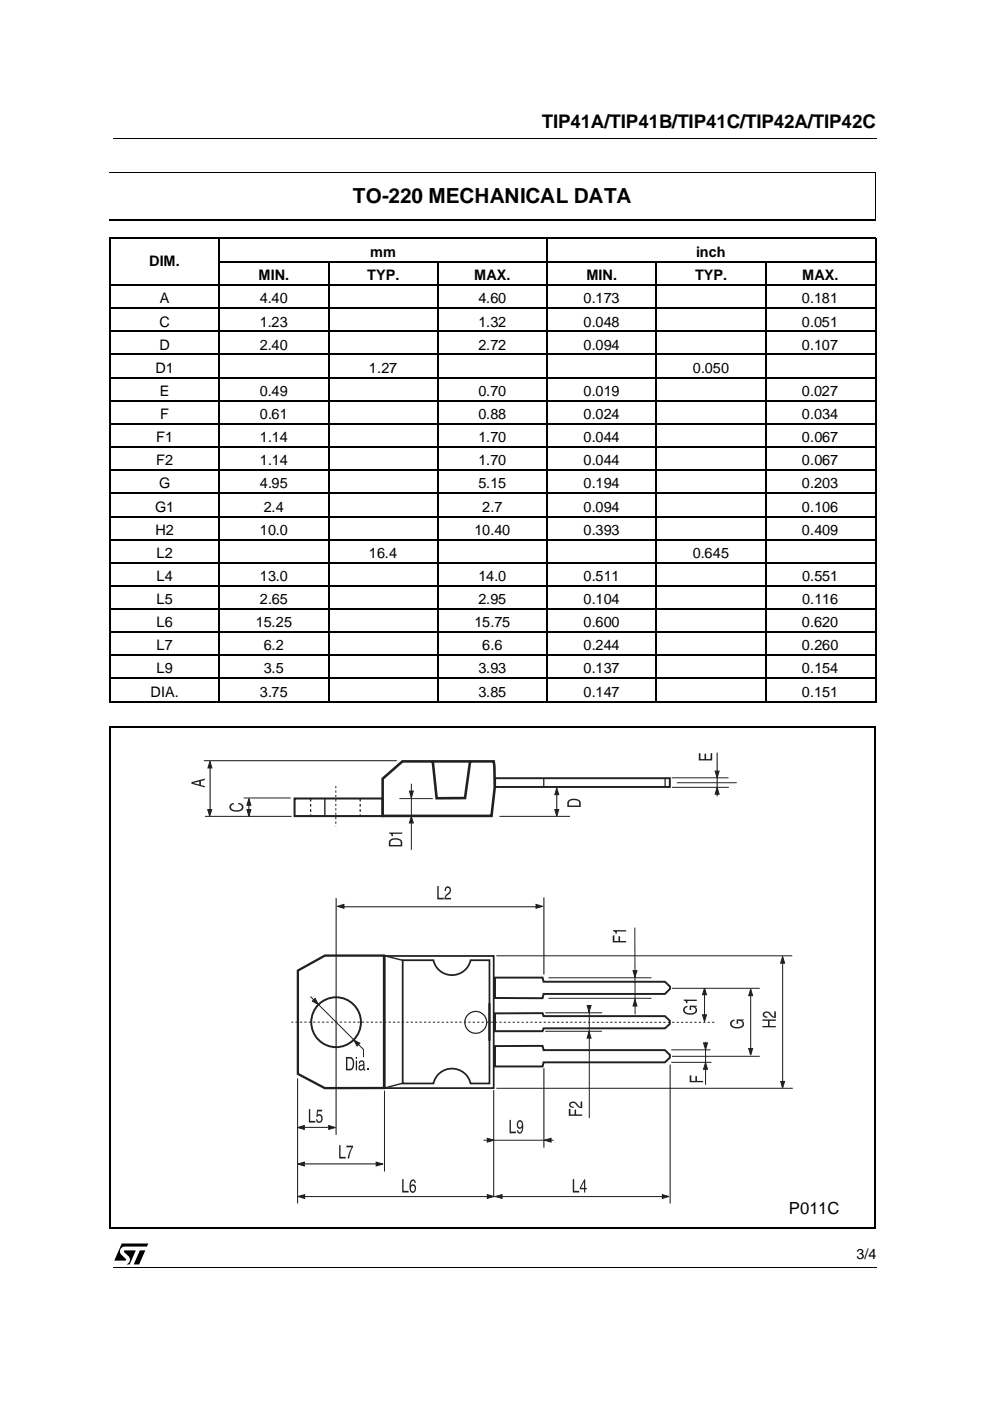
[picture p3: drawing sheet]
<svg xmlns="http://www.w3.org/2000/svg" width="210mm" height="297mm" viewBox="0 0 210 297" stroke-linecap="round" stroke-linejoin="round" font-family="sans-serif">
<g fill="none" stroke="#000" stroke-width=".24">
<path d="M23.1 50.5h162.6M23.2 50.4v98.5M46.5 55.5h139.1M46.5 50.6v98.2M69.7 55.4v93.4M92.8 55.4v93.4M116 50.6v98.2M139.1 55.4v93.4M162.4 55.4v93.4M185.7 50.4v98.5M23.3 60.4h162.2M23.3 65.3h162.2"/>
<path d="M23.3 70.2h162.2M23.3 75.1h162.2M23.3 80.1h162.2M23.3 84.9h162.2M23.3 89.8h162.2M23.3 94.8h162.2M23.3 99.7h162.2M23.3 104.5h162.2M23.3 109.5h162.2M23.3 114.4h162.2M23.3 119.3h162.2M23.3 124.2h162.2"/>
<path d="M23.3 129.1h162.2M23.3 134h162.2M23.3 139h162.2M23.1 148.9h162.6M23.1 154.2h162.5M23.2 154.1v106.3M23.3 143.8h162.2M185.6 154.1v106.3M23.1 260.4h162.5"/>
</g>
<path d="M62.5 169.3h18.6v3.7h-18.6z" fill-rule="evenodd" fill="#fff"/>
<path d="M62.5 169.3h18.6v3.7h-18.6z" fill="none" stroke="#231f20" stroke-width=".43"/>
<path d="M134.6 196.7l.1 18.4" fill="none" stroke="#231f20" stroke-width=".21"/>
<path d="M87.2 173.1l.4 1.4h-.8z" fill="#231f20"/>
<path d="M87.2 173.1l.4 1.4h-.8z" fill="none" stroke="#231f20" stroke-width=".22"/>
<path d="M43.4 173.1h18.4M105.9 173.1h15" fill="none" stroke="#231f20" stroke-width=".21"/>
<path d="M81.6 202.7h23.1v28h-23.1zM103.8 212.7v17h-4a4 4 0 0 0-4-3.1 4 4 0 0 0-3.9 3.1h-6.5v-26.1h6.5a4 4 0 0 0 3.9 3.1 4 4 0 0 0 4-3.1h4v17.1" fill="none" stroke="#231f20" stroke-width=".37"/>
<path d="M81.1 165.1l4.2-3.7h6.5l.8 7.8h6l1.1-7.8h5l.2 5.5-.7 6.1h-23.1z" fill="none" stroke="#231f20" stroke-width=".55"/>
<circle cx="100.9" cy="216.8" r="2.31" fill="none" stroke="#231f20" stroke-width=".25"/>
<path d="M105 165h37v1.9h-37z" fill="none" stroke="#231f20" stroke-width=".41"/>
<path d="M44 171.7h.9l-.4 1.4z" fill="#231f20"/>
<path d="M44 171.7h.9l-.4 1.4zM51.7 169.2h9.9" fill="none" stroke="#231f20" stroke-width=".21"/>
<path d="M52.8 169.3l.4 1.4h-.9z" fill="#231f20"/>
<path d="M52.8 169.3l.4 1.4h-.9zM52.8 170.5v2.5" fill="none" stroke="#231f20" stroke-width=".21"/>
<path d="M52.3 171.7h.9l-.4 1.4z" fill="#231f20"/>
<path d="M52.3 171.7h.9l-.4 1.4z" fill="none" stroke="#231f20" stroke-width=".21"/>
<path d="M118.1 167.1l.4 1.4h-.9z" fill="#231f20"/>
<path d="M84.7 169.3h7.1M118.1 167.1l.4 1.4h-.9z" fill="none" stroke="#231f20" stroke-width=".21"/>
<path d="M151.6 163.5h.9l-.5 1.4z" fill="#231f20"/>
<path d="M152 159.6v9.2M151.6 163.5h.9l-.5 1.4z" fill="none" stroke="#231f20" stroke-width=".21"/>
<path d="M86.8 167.7h.8l-.4 1.5z" fill="#231f20"/>
<path d="M86.8 167.7h.8l-.4 1.5zM87.2 166.2v14M142.3 222.6h8.3" fill="none" stroke="#231f20" stroke-width=".21"/>
<path d="M149.2 221.1h.8l-.4 1.4z" fill="#231f20"/>
<path d="M105.2 202.6h62.8M105.2 230.7h62.9M142.3 225.2h8.5M149.2 221.1h.8l-.4 1.4z" fill="none" stroke="#231f20" stroke-width=".21"/>
<path d="M165.9 202.8l.5 1.4h-.9z" fill="#231f20"/>
<path d="M165.9 202.8l.5 1.4h-.9zM142.1 225.7v29.5" fill="none" stroke="#231f20" stroke-width=".21"/>
<path d="M63.2 253.7l1.4-.4v.8z" fill="#231f20"/>
<path d="M63.2 253.7l1.4-.4v.8zM64 253.7h77.5" fill="none" stroke="#231f20" stroke-width=".21"/>
<g fill="#231f20">
<path d="M158.7 222.3h.9l-.4 1.4z"/>
<path d="M85.3 250h.3v2.5h1v.3h-1.3z" fill-rule="evenodd"/>
<path d="M87.2 250.2a2.34 2.34 0 0 0 0 2.6 .85 .85 0 0 0 1-.3 .85 .85 0 0 0-.1-1 .56 .56 0 0 0-.5-.4 .56 .56 0 0 0-.5 .3 .71 .71 0 0 1 .6-1l.2 .4h.3a.63 .63 0 0 0-.3-.6 .63 .63 0 0 0-.7 0zM87.2 251.5a.38 .38 0 0 1 .4-.1 .38 .38 0 0 1 .3 .3l-.1 .7a.33 .33 0 0 1-.6 0l-.1-.4z" fill-rule="evenodd"/>
<path d="M40.6 165.8v.4l2.8 .8v-.3l-.8-.3v-.8l.8-.2v-.3zM41 166l1.2-.3v.6z" fill-rule="evenodd"/>
<path d="M48.9 170.5l.7-.3v.3a.62 .62 0 0 0-.6 .7 .62 .62 0 0 0 .6 .6h1a.63 .63 0 0 0 .7-.7 .63 .63 0 0 0-.8-.6v-.3a.95 .95 0 0 1 1.1 1 .95 .95 0 0 1-1.1 .9 1.43 1.43 0 0 1-1.9-1z" fill-rule="evenodd"/>
<path d="M120.4 169.8l-.1 1.3h2.8v-.9a1.68 1.68 0 0 0-2.7-.4zM120.8 169.9a1.44 1.44 0 0 1 2 .3v.6h-2.2z" fill-rule="evenodd"/>
<path d="M148.2 159.7h.3v1.2h.9v-1.1h.3v1.1h1v-1.2h.3v1.5h-2.8z" fill-rule="evenodd"/>
<path d="M82.6 178.1l-.2 1.4h2.9v-.9a1.68 1.68 0 0 0-2.7-.5zM82.9 178.3a1.43 1.43 0 0 1 2 .3v.6h-2.1z" fill-rule="evenodd"/>
<path d="M82.5 176.5h2.8v.3h-2v.5h-.3l-.1-.4-.4-.2z" fill-rule="evenodd"/>
<path d="M146.2 228h.4v1.2h.8v-1h.4v1h1.3v.3h-2.9z" fill-rule="evenodd"/>
<path d="M155.1 216.5l.6-.3v.3a.63 .63 0 0 0-.6 .6 .63 .63 0 0 0 .7 .6h1a.63 .63 0 0 0 .6-.6 .63 .63 0 0 0-.5-.6l-.4-.1v.7h-.3v-1h1.5v.2l-.4 .1a.89 .89 0 0 1 .4 1 .89 .89 0 0 1-.9 .6 1.47 1.47 0 0 1-2-.9z" fill-rule="evenodd"/>
</g>
<path d="M159.2 210.8v11.8M158.7 222.3h.9l-.4 1.4z" fill="none" stroke="#231f20" stroke-width=".21"/>
<path d="M159.2 209.7l.4 1.4h-.9z" fill="#231f20"/>
<path d="M142.4 164.9h12.1M142.5 166.9h12M143.5 166h12.7M159.2 209.7l.4 1.4h-.9z" fill="none" stroke="#231f20" stroke-width=".21"/>
<path d="M115.3 165.1v1.6M141 165v1.7" fill="none" stroke="#231f20" stroke-width=".27"/>
<path d="M152 167l.5 1.4h-.9z" fill="#231f20"/>
<path d="M152 167l.5 1.4h-.9zM81.5 231.3v17.1" fill="none" stroke="#231f20" stroke-width=".21"/>
<path d="M63.2 205.8l5.7-3.2h12.5v28.1h-12.5l-5.7-3z" fill="none" stroke="#231f20" stroke-width=".49"/>
<g fill="none" stroke="#231f20" stroke-width=".41">
<path d="M105 214.9l10-.1 .3 .6h25.7l1 1v.7l-1 .9h-25.7l-.3 .6h-10z"/>
<circle cx="71.3" cy="216.7" r="5.3"/>
</g>
<path d="M151.5 216.8l-89.7-.1" fill="none" stroke="#231f20" stroke-width=".21" stroke-dasharray=".5 .5" stroke-linecap="butt"/>
<path d="M63.1 246.8l1.4-.4v.8z" fill="#231f20"/>
<path d="M63.1 246.8l1.4-.4v.8zM64.5 246.8h16.7" fill="none" stroke="#231f20" stroke-width=".21"/>
<g fill="#231f20">
<path d="M71.9 242.8h.3v2.5h1.1v.3h-1.4z" fill-rule="evenodd"/>
<path d="M73.4 242.9h1.5l-.9 2.7h-.3l.1-.5 .8-1.8h-1.2z" fill-rule="evenodd"/>
</g>
<path d="M72.6 192.3h41.1" fill="none" stroke="#231f20" stroke-width=".21"/>
<g fill="#231f20">
<path d="M92.7 187.9h.3v2.4h1.1v.4h-1.4z" fill-rule="evenodd"/>
<path d="M94.5 188.1a.72 .72 0 0 1 .9 0 .72 .72 0 0 1 .2 1l-1.1 1.3h1.1v.3h-1.4l.3-.9 .6-.5a.51 .51 0 0 0 .3-.7 .51 .51 0 0 0-.7-.3l-.2 .6h-.2z" fill-rule="evenodd"/>
</g>
<path d="M43.2 161.3h40.9M71.3 190.4v50.2M165.9 203.9v26.2" fill="none" stroke="#231f20" stroke-width=".21"/>
<path d="M75 220.5l1.3 .7-.6 .6z" fill-rule="evenodd" fill="#231f20"/>
<path d="M75 220.5l1.3 .7-.6 .6z" fill="none" stroke="#231f20" stroke-width=".21"/>
<path d="M66.8 211.7l.7 1.3-1.3-.7z" fill-rule="evenodd" fill="#231f20"/>
<path d="M66.8 211.7l.7 1.3-1.3-.7z" fill="none" stroke="#231f20" stroke-width=".21"/>
<g fill="#231f20">
<path d="M73.4 224.1v2.8h.9a1.68 1.68 0 0 0 .4-2.6zM73.6 224.4h.6a1 1 0 0 1 .6 1.5l-.4 .7h-.8z" fill-rule="evenodd"/>
<path d="M75.4 224.1v.4h.3v-.4zM75.4 224.9v2h.3v-2z" fill-rule="evenodd"/>
<path d="M76.2 225l-.1 .5h.2a.34 .34 0 0 1 .2-.4 .34 .34 0 0 1 .5 .2 .34 .34 0 0 1-.2 .4 .63 .63 0 0 0-.8 .6 .63 .63 0 0 0 .8 .6l.2-.2 .2 .3 .2-.1v-.2l-.1-.1v-1.2a.59 .59 0 0 0-.4-.6 .59 .59 0 0 0-.7 .2zM76.3 226.1l.7-.2a.47 .47 0 0 1-.1 .6 .47 .47 0 0 1-.6 0z" fill-rule="evenodd"/>
<path d="M77.8 226.5h.3v.4h-.3z" fill-rule="evenodd"/>
</g>
<path d="M65.8 211.3l11.3 11.2v1.7M116.3 207.3h21.8M116.3 211.7h21.8M104.7 231.1v22.7" fill="none" stroke="#231f20" stroke-width=".21"/>
<path d="M65.9 169.4v3.6M76.4 169.4v3.6" fill="none" stroke="#231f20" stroke-width=".27" stroke-dasharray=".5 .5 .5 .5 .5 .5" stroke-linecap="butt"/>
<path d="M71.2 166.7v8.5" fill="none" stroke="#231f20" stroke-width=".21" stroke-dasharray=".5 .5" stroke-linecap="butt"/>
<path d="M105 207.3h10l.3 .9h25.7l1.1 1v.4l-1.1 1.1h-25.7l-.3 .9h-10zM105 221.8l10-.1 .3 .9h25.7l1 1.1v.6l-1 .9h-25.7l-.3 .9h-10z" fill="none" stroke="#231f20" stroke-width=".41"/>
<g fill="#231f20">
<path d="M103.3 253.3l1.4 .4-1.4 .4z"/>
<path d="M129.9 198.3h.4v1.2h.8v-1h.4v1h1.3v.3h-2.9z" fill-rule="evenodd"/>
<path d="M130 197.2h2.8v.3h-2v.5h-.3l-.1-.4-.4-.2z" fill-rule="evenodd"/>
</g>
<path d="M103.3 253.3l1.4 .4-1.4 .4z" fill="none" stroke="#231f20" stroke-width=".21"/>
<path d="M71.5 192.2l1.4-.4v.8z" fill="#231f20"/>
<path d="M71.5 192.2l1.4-.4v.8z" fill="none" stroke="#231f20" stroke-width=".21"/>
<path d="M113.6 191.8l1.5 .4-1.5 .4z" fill="#231f20"/>
<path d="M113.6 191.8l1.5 .4-1.5 .4z" fill="none" stroke="#231f20" stroke-width=".21"/>
<path d="M134.2 205.8h.8l-.4 1.4z" fill="#231f20"/>
<path d="M134.2 205.8h.8l-.4 1.4z" fill="none" stroke="#231f20" stroke-width=".21"/>
<path d="M134.6 211.9l.4 1.4h-.8z" fill="#231f20"/>
<path d="M134.6 211.9l.4 1.4h-.8z" fill="none" stroke="#231f20" stroke-width=".21"/>
<path d="M117.6 171.6h.9l-.4 1.5z" fill="#231f20"/>
<path d="M117.6 171.6h.9l-.4 1.5zM118.1 167.7v3.9" fill="none" stroke="#231f20" stroke-width=".21"/>
<path d="M149.6 225.3l.4 1.4h-.8z" fill="#231f20"/>
<path d="M149.6 225.3l.4 1.4h-.8zM149.6 220.9v9.1" fill="none" stroke="#231f20" stroke-width=".21"/>
<path d="M44.5 161.4l.4 1.4h-.8z" fill="#231f20"/>
<path d="M44.5 161.4l.4 1.4h-.8zM44.5 162.8v9.3M63.1 228.6v26.5" fill="none" stroke="#231f20" stroke-width=".21"/>
<path d="M79.8 246.4l1.4 .4-1.4 .4z" fill="#231f20"/>
<path d="M79.8 246.4l1.4 .4-1.4 .4z" fill="none" stroke="#231f20" stroke-width=".21"/>
<path d="M63.1 239.1l1.4-.5v.9z" fill="#231f20"/>
<path d="M63.1 239.1l1.4-.5v.9zM64.3 239h6" fill="none" stroke="#231f20" stroke-width=".21"/>
<g fill="#231f20">
<path d="M69.7 238.6l1.4 .5-1.4 .4z"/>
<path d="M65.5 235.2h.3v2.5h1.1v.3h-1.4z" fill-rule="evenodd"/>
<path d="M67.2 235.3h1.1v.3h-.9l-.1 .8a.82 .82 0 0 1 1.1 .2 .82 .82 0 0 1-.1 1.1 .69 .69 0 0 1-.8 .4 .69 .69 0 0 1-.5-.8h.3l.2 .5a.58 .58 0 0 0 .6-.6 .58 .58 0 0 0-.6-.6l-.4 .2z" fill-rule="evenodd"/>
</g>
<path d="M69.7 238.6l1.4 .5-1.4 .4z" fill="none" stroke="#231f20" stroke-width=".21"/>
<path d="M105 253.7l1.4-.4v.8z" fill="#231f20"/>
<path d="M105 253.7l1.4-.4v.8z" fill="none" stroke="#231f20" stroke-width=".21"/>
<path d="M140.4 253.3l1.4 .4-1.4 .4z" fill="#231f20"/>
<path d="M140.4 253.3l1.4 .4-1.4 .4z" fill="none" stroke="#231f20" stroke-width=".21"/>
<g fill="#231f20">
<path d="M121.4 250h.3v2.5h1.1v.3h-1.4z" fill-rule="evenodd"/>
<path d="M123.9 250.1l-1 1.7v.4h.9v.6h.3v-.6h.3v-.3h-.3v-1.8zM123.8 250.6v1.3h-.6z" fill-rule="evenodd"/>
</g>
<path d="M115.3 190.3v16.3" fill="none" stroke="#231f20" stroke-width=".21"/>
<path d="M165.5 229.3h.9l-.5 1.4z" fill="#231f20"/>
<path d="M165.5 229.3h.9l-.5 1.4z" fill="none" stroke="#231f20" stroke-width=".21"/>
<g fill="#231f20">
<path d="M161.7 216.1h2.8v.3h-1.3v1.1h1.3v.3h-2.8v-.3h1.1v-1.1h-1.1z" fill-rule="evenodd"/>
<path d="M161.8 214.7a1.14 1.14 0 0 1 1.9 .5l.5 .4v-1.2h.3v1.4l-.9-.2-.5-.6a.51 .51 0 0 0-.7-.3 .51 .51 0 0 0-.3 .7l.6 .1v.3a.73 .73 0 0 1-.8-.2 .73 .73 0 0 1-.1-.9z" fill-rule="evenodd"/>
<path d="M108 237.4h.3v2.5h1.1v.4h-1.4z" fill-rule="evenodd"/>
<path d="M109.8 237.7a.95 .95 0 0 0-.2 1 .95 .95 0 0 0 .8 .6l.3-.3-.1 .7a.38 .38 0 0 1-.4 .4 .38 .38 0 0 1-.4-.5h-.2a.65 .65 0 0 0 .7 .8 .65 .65 0 0 0 .6-.8v-1.4a.65 .65 0 0 0-.3-.6 .65 .65 0 0 0-.8 .1zM110.1 237.8a.57 .57 0 0 1 .6 .6 .57 .57 0 0 1-.6 .6l-.3-.6z" fill-rule="evenodd"/>
</g>
<path d="M102.5 241.7h14.9" fill="none" stroke="#231f20" stroke-width=".21"/>
<path d="M115.4 241.7l1.4-.4v.9z" fill="#231f20"/>
<path d="M115.4 241.7l1.4-.4v.9z" fill="none" stroke="#231f20" stroke-width=".21"/>
<path d="M103.3 241.3l1.4 .4-1.4 .5z" fill="#231f20"/>
<path d="M124.9 214.1v23M115.3 226.5v16.8M103.3 241.3l1.4 .4-1.4 .5z" fill="none" stroke="#231f20" stroke-width=".21"/>
<g fill="#231f20">
<path d="M124.5 213.2h.8l-.4 1.4z"/>
<path d="M120.6 235.1h.4v1.2h.8v-1h.3v1h1.3v.3h-2.8z" fill-rule="evenodd"/>
<path d="M120.8 233.8a1.14 1.14 0 0 1 1.8 .6l.5 .3v-1.2l.3 .1v1.4l-.6-.2-.8-.7a.51 .51 0 0 0-.7-.3 .51 .51 0 0 0-.2 .7l.6 .2v.2a.74 .74 0 0 1-.9-.2 .74 .74 0 0 1 0-.9z" fill-rule="evenodd"/>
</g>
<path d="M115.6 218.7h12M115.6 214.7h12.1M124.5 213.2h.8l-.4 1.4z" fill="none" stroke="#231f20" stroke-width=".21"/>
<path d="M124.9 218.7l.4 1.4h-.8z" fill="#231f20"/>
<path d="M124.9 218.7l.4 1.4h-.8z" fill="none" stroke="#231f20" stroke-width=".21"/>
<path d="M68.9 169.2v3.7M81.6 202.6l3.8 1M85.5 229.6l-3.9 1.1" fill="none" stroke="#231f20" stroke-width=".29"/>
<path d="M148.9 215.2h.9l-.4 1.4z" fill="#231f20"/>
<path d="M148.9 215.2h.9l-.4 1.4z" fill="none" stroke="#231f20" stroke-width=".21"/>
<path d="M149.4 209.5l.4 1.4h-.9z" fill="#231f20"/>
<path d="M149.4 209.5l.4 1.4h-.9zM149.4 210.1v6.1" fill="none" stroke="#231f20" stroke-width=".21"/>
<g fill="#231f20">
<path d="M145 213.7l.8-.5v.3a.63 .63 0 0 0-.6 .7 .63 .63 0 0 0 .6 .6h1a.63 .63 0 0 0 .7-.6 .63 .63 0 0 0-.6-.7h-.4v.6h-.3v-.9h1.5v.2l-.3 .1a.89 .89 0 0 1 .4 1 .89 .89 0 0 1-1 .6 1.47 1.47 0 0 1-2-1z" fill-rule="evenodd"/>
<path d="M145 211.9l2.7 .1v.2h-1.9v.5h-.3l-.2-.4-.3-.2z" fill-rule="evenodd"/>
</g>
<path d="M142.5 209.5h18.6M142.5 224h18.6" fill="none" stroke="#231f20" stroke-width=".21"/>
<path d="M91.8 161.4h7.9" fill="none" stroke="#231f20" stroke-width=".55"/>
<path d="M23.1 36.7h162.5M23.2 36.6v10.1M185.6 36.6v10.1M23.1 46.7h162.5" fill="none" stroke="#000" stroke-width=".24"/>
<path d="M23.3 36.9h162.2v9.6h-162.2z" fill-rule="evenodd" fill="#fff"/>
<path d="M26.3 265.2l2.5-.1-1.3 3h-.6a1.06 1.06 0 0 0 .4-1.7l-1-1zM29.7 265.1h1.1l-1.3 3h-1.2zM25.8 263.6h5.6l-.2 .7h-4.7a1.01 1.01 0 0 0-1 .6 1.01 1.01 0 0 0 .3 1.2l.9 .9v.2l-2.5 .1z" fill="#000"/>
<path d="M24 29.3h161.9M24 268.8h161.8" fill="none" stroke="#000" stroke-width=".21"/>
<text font-size="4.4" x="74.8" y="43.1">TO-220 MECHANICAL DATA</text>
<text font-size="4" x="114.9" y="27.1">TIP41A/TIP41B/TIP41C/TIP42A/TIP42C</text>
<text font-size="3.5" x="167.3" y="257.5">P011C</text>
<g font-size="3.1">
<text x="31.6" y="56.4">DIM.</text>
<text x="54.8" y="59.4">MIN.</text>
<text x="77.9" y="59.4">TYP.</text>
<text x="78.5" y="54.5">mm</text>
<text x="100.5" y="59.4">MAX.</text>
<text x="124.3" y="59.4">MIN.</text>
<text x="147.4" y="59.4">TYP.</text>
<text x="147.6" y="54.5">inch</text>
<text x="170.1" y="59.4">MAX.</text>
<text x="33.9" y="64.3">A</text>
<text x="55.1" y="64.3">4.40</text>
<text x="101.5" y="64.3">4.60</text>
<text x="123.7" y="64.3">0.173</text>
<text x="170" y="64.3">0.181</text>
<text x="33.8" y="69.2">C</text>
<text x="55.1" y="69.2">1.23</text>
<text x="101.5" y="69.2">1.32</text>
<text x="123.7" y="69.2">0.048</text>
<text x="170" y="69.2">0.051</text>
<text x="33.8" y="74.1">D</text>
<text x="55.1" y="74.1">2.40</text>
<text x="101.5" y="74.1">2.72</text>
<text x="123.7" y="74.1">0.094</text>
<text x="170" y="74.1">0.107</text>
<text x="33" y="79">D1</text>
<text x="33.9" y="84">E</text>
<text x="55.1" y="84">0.49</text>
<text x="78.2" y="79">1.27</text>
<text x="101.5" y="84">0.70</text>
<text x="123.7" y="84">0.019</text>
<text x="146.9" y="79">0.050</text>
<text x="170" y="84">0.027</text>
<text x="34" y="88.8">F</text>
<text x="55.1" y="88.8">0.61</text>
<text x="101.5" y="88.8">0.88</text>
<text x="123.7" y="88.8">0.024</text>
<text x="170" y="88.8">0.034</text>
<text x="33.1" y="93.7">F1</text>
<text x="55.1" y="93.7">1.14</text>
<text x="101.5" y="93.7">1.70</text>
<text x="123.7" y="93.7">0.044</text>
<text x="170" y="93.7">0.067</text>
<text x="33.1" y="98.7">F2</text>
<text x="55.1" y="98.7">1.14</text>
<text x="101.5" y="98.7">1.70</text>
<text x="123.7" y="98.7">0.044</text>
<text x="170" y="98.7">0.067</text>
<text x="33.7" y="103.6">G</text>
<text x="55.1" y="103.6">4.95</text>
<text x="101.5" y="103.6">5.15</text>
<text x="123.7" y="103.6">0.194</text>
<text x="170" y="103.6">0.203</text>
<text x="32.9" y="108.5">G1</text>
<text x="33" y="113.4">H2</text>
<text x="55.1" y="113.4">10.0</text>
<text x="55.9" y="108.5">2.4</text>
<text x="100.6" y="113.4">10.40</text>
<text x="102.2" y="108.5">2.7</text>
<text x="123.7" y="113.4">0.393</text>
<text x="123.7" y="108.5">0.094</text>
<text x="170" y="113.4">0.409</text>
<text x="170" y="108.5">0.106</text>
<text x="33.2" y="118.3">L2</text>
<text x="78.2" y="118.3">16.4</text>
<text x="146.9" y="118.3">0.645</text>
<text x="33.2" y="123.2">L4</text>
<text x="55.1" y="123.2">13.0</text>
<text x="101.5" y="123.2">14.0</text>
<text x="123.7" y="123.2">0.511</text>
<text x="170" y="123.2">0.551</text>
<text x="33.2" y="128.1">L5</text>
<text x="55.1" y="128.1">2.65</text>
<text x="101.5" y="128.1">2.95</text>
<text x="123.7" y="128.1">0.104</text>
<text x="170" y="128.1">0.116</text>
<text x="33.2" y="133">L6</text>
<text x="33.2" y="137.9">L7</text>
<text x="54.2" y="133">15.25</text>
<text x="55.9" y="137.9">6.2</text>
<text x="100.6" y="133">15.75</text>
<text x="102.2" y="137.9">6.6</text>
<text x="123.7" y="133">0.600</text>
<text x="123.7" y="137.9">0.244</text>
<text x="170" y="133">0.620</text>
<text x="170" y="137.9">0.260</text>
<text x="33.2" y="142.8">L9</text>
<text x="55.9" y="142.8">3.5</text>
<text x="101.5" y="142.8">3.93</text>
<text x="123.7" y="142.8">0.137</text>
<text x="170" y="142.8">0.154</text>
<text x="31.9" y="147.8">DIA.</text>
<text x="55.1" y="147.8">3.75</text>
<text x="101.5" y="147.8">3.85</text>
<text x="123.7" y="147.8">0.147</text>
<text x="170" y="147.8">0.151</text>
</g>
<text font-size="3" x="181.6" y="266.9">3/4</text>
</svg>
